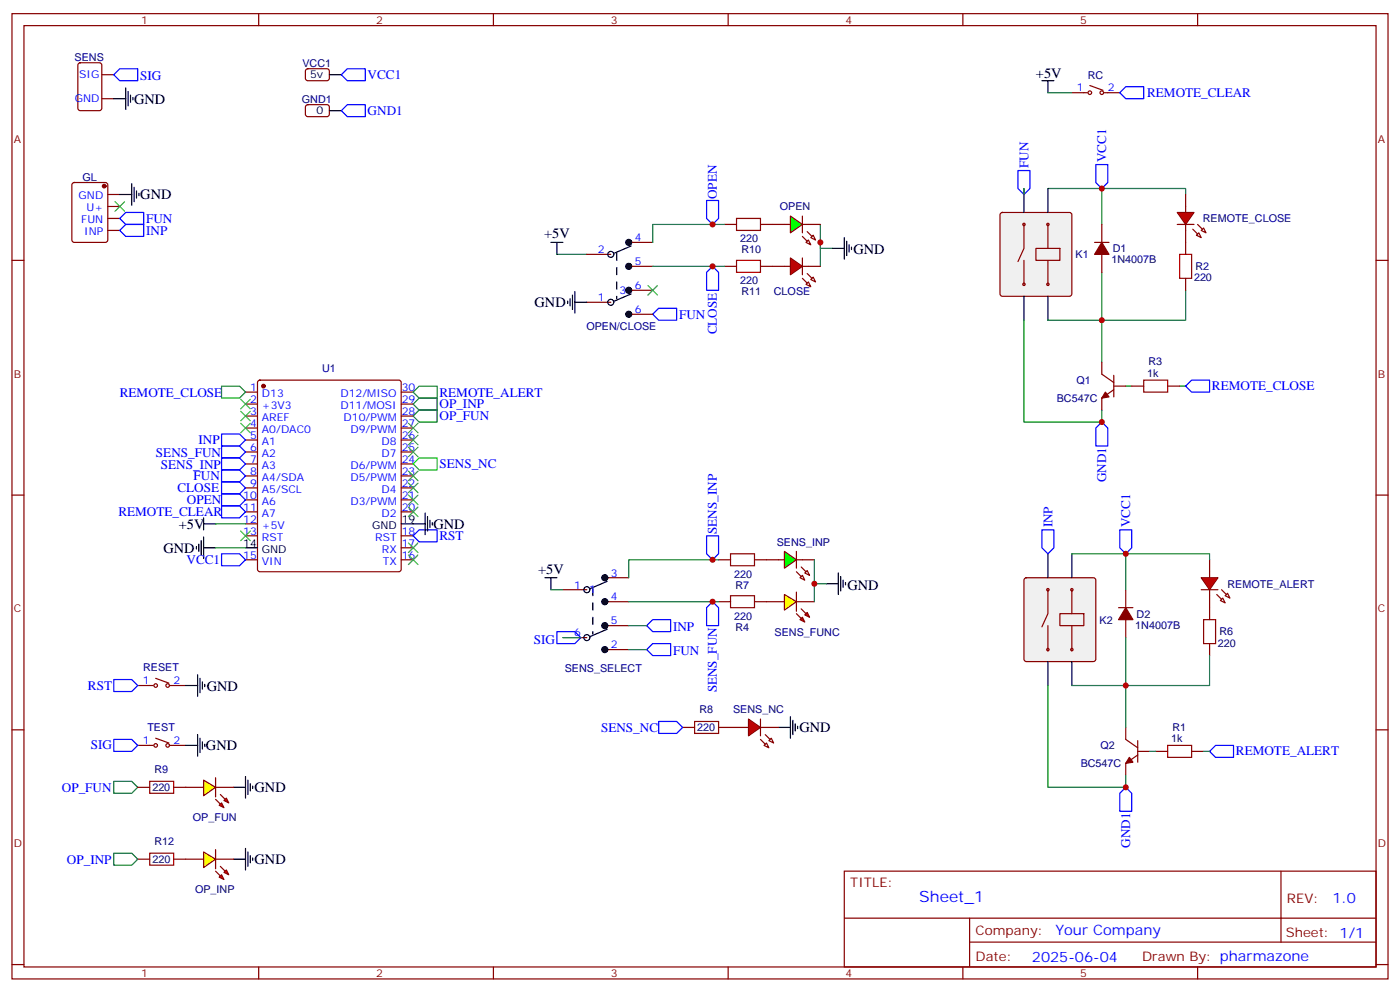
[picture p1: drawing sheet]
<svg xmlns="http://www.w3.org/2000/svg" width="412mm" height="292mm" viewBox="0 0 412 292" stroke-linecap="round" stroke-linejoin="round" font-family="sans-serif">
<g fill="none" stroke="#870000" stroke-width=".35">
<path d="M3.5 4h405.4v284.4h-405.4zM7.1 7.5h398.2v277.3h-398.2zM23.2 18.7l.4-.2h5.7l.6 .4 .1 13-.5 .6-5.9 .1-.6-.5-.1-12.9zM76.2 4v3.5M145.3 4v3.5M214.5 4v3.5M283.6 4v3.5M352.8 4v3.5M30 22h3.5M30 29.1h3.5M21.4 54l.5-.2h9.1l.7 .4v16.5l-.4 .6-9.4 .1-.7-.5v-16.4zM31.7 57.3h3.6"/>
<path d="M3.5 76.7h3.6M31.7 60.8h3.6M31.7 64.3h3.6M31.7 67.9h3.6M405.3 76.7h3.6M72.3 115.5h3.5M72.3 119h3.5M76.1 112.2l.5-.2h40.9l.5 .2 .2 .5v55l-.3 .5-.4 .2h-40.9l-.5-.2-.3-.5v-55zM118.2 115.5h3.5M118.2 119h3.5M72.3 122.6h3.5M72.3 126.1h3.5"/>
<path d="M72.3 129.6h3.5M72.3 133.1h3.5M72.3 136.7h3.5M118.2 122.6h3.5M118.2 126.1h3.5M118.2 129.6h3.5M118.2 133.1h3.5M118.2 136.7h3.5M3.5 145.8h3.6M72.3 140.2h3.5M72.3 143.7h3.5M72.3 147.2h3.5"/>
<path d="M72.3 150.8h3.5M72.3 154.3h3.5M72.3 157.8h3.5M118.2 140.2h3.5M118.2 143.7h3.5M118.2 147.2h3.5M118.2 150.8h3.5M118.2 157.8h3.5M405.3 145.8h3.6M72.3 164.9h3.5M118.2 164.9h3.5M118.2 161.4h3.5"/>
<path d="M3.5 215h3.6M405.3 215h3.6M248.7 256.6h156.6v28.2h-156.6zM377.3 256.6v20.9M248.7 270.5h156.5M285.6 277.5h119.6M285.6 270.5v14.1M3.5 284.1h3.6M76.2 284.8v3.6M145.3 284.8v3.6M214.5 284.8v3.6M283.6 284.8v3.6"/>
<path d="M352.8 284.8v3.6M405.3 284.1h3.6"/>
</g>
<g fill="#870000" stroke="#870000" stroke-width=".35">
<circle cx="30.7" cy="54.8" r=".53"/>
<circle cx="77.6" cy="113.7" r=".53"/>
</g>
<path d="M118.2 154.3h3.5M72.3 161.4h3.5" fill="none" stroke="#000" stroke-width=".35"/>
<path d="M301.9 170.4l.4-.2h19.8l.5 .2 .2 .5v23.3l-.2 .5-.5 .2h-19.8l-.5-.3-.2-.4v-23.3z" fill="#f0f0f0" stroke="#870000" stroke-width=".35"/>
<path d="M308.7 163.1v7.1M315.7 163.1v7.1M308.7 194.9v7M315.7 194.9v7" fill="none" stroke="#000" stroke-width=".35"/>
<g fill="none" stroke="#870000" stroke-width=".35">
<path d="M308.7 173.7v7.1l-1.8 3.8M315.7 173.7v7.1M353.8 173.7h5M356.3 168.4v1.8M356.3 173.7v1.8M359.5 176.9l.7-.7 .7 1.4zM360.9 175.5l.7-.7 .7 1.4zM308.7 184.3v7M312.2 180.8h7.1v3.5h-7.1zM315.7 184.3v7"/>
<circle cx="308.7" cy="173.7" r=".35"/>
<circle cx="315.7" cy="173.7" r=".35"/>
<circle cx="308.7" cy="191.3" r=".35"/>
<circle cx="315.7" cy="191.3" r=".35"/>
</g>
<g fill="#870000" stroke="#870000" stroke-width=".35">
<path d="M358.4 175.1l1.4 1.4z"/>
<path d="M359.8 173.7l1.4 1.4z"/>
</g>
<path d="M353.8 170.2h5l-2.5 3.5z" fill="#f00" stroke="#870000" stroke-width=".35"/>
<g fill="none" stroke="#870000" stroke-width=".35">
<path d="M315.7 27.3h4.6M321 25.2l3.9 1.4M325.3 27.3h4.5M322.4 71.4h4.3M324.6 66.1v5.3M324.6 74.9v5.3M346.8 66.1h4.9M349.2 60.8v1.8M349.2 66.1v1.8M349.2 71.4v3.5M352.4 69.3l.7-.7 .7 1.4zM353.8 67.9l.7-.7 .7 1.4z"/>
<path d="M349.2 82v3.5M324.6 106.7v3.5l3.5 2.5M328.1 113.7h3.5M328.1 114.8l-3.5 2.5v3.5M328.1 110.6v6.3M333.4 113.7h3.5M344 113.7h3.5M329.5 179h4.2M331.6 173.7v5.3M356.3 164.9v3.5M356.3 175.5v7M331.6 182.5v5.3"/>
<path d="M356.3 189.6v3.5M40.6 219.6h4.6M45.9 217.5l3.8 1.4M50.1 219.6h4.6M331.6 214.3v3.5l3.5 2.5M335.1 218.2v6.3M335.1 221.3h3.6M335.1 222.4l-3.5 2.5v3.5M340.4 221.3h3.6M351 221.3h3.5"/>
<circle cx="321" cy="27.3" r=".53"/>
<circle cx="324.6" cy="27.3" r=".53"/>
<circle cx="45.9" cy="219.6" r=".53"/>
<circle cx="49.4" cy="219.6" r=".53"/>
</g>
<g fill="none" stroke="#000" stroke-width=".35">
<path d="M33.5 29.1h3.5M37 25.9v6.3M37.7 27v4.2M38.5 28v2.1M39.2 28.7v.7M59.3 159.2v4.3M60 152.5v3.6M60 158.2v6.3M60 154.3h3.5M57.9 161v.7M58.6 160.3v2.1M60 161.4h3.5"/>
<path d="M54.7 219.6h3.5M58.2 216.4v6.3M58.9 217.5v4.2M59.6 218.5v2.1M60.3 219.2v.7"/>
</g>
<path d="M35.3 20.2h5.3v3.6h-5.3l-1.8-1.8zM35.3 67.9l1.7-1.8h5.3v3.5h-5.3zM37 62.6h5.3v3.5h-5.3l-1.7-1.8zM349.2 113.7l1.8-1.7h5.3v3.5h-5.3zM33.5 217.8h5.3l1.8 1.8-1.8 1.7h-5.3zM356.3 221.3l1.8-1.7h5.3v3.5h-5.3z" fill="none" stroke="#00f" stroke-width=".35"/>
<g fill="none" stroke="#008700" stroke-width=".35">
<path d="M308.7 55.5h15.9v10.6M324.6 55.5h24.6v1.8M301.6 94.3v30h23v-3.5M324.6 80.2v14.1h-15.9M349.2 85.5v8.8h-24.6v12.4M331.6 113.7h1.8M347.5 113.7h1.7M63.5 161.4h8.8M315.7 163.1h15.9v10.6M331.6 163.1h24.7v1.8M331.6 187.8v14.1h-15.9M356.3 193.1v8.8h-24.7v12.4"/>
<path d="M308.7 201.9v30h22.9v-3.5M338.7 221.3h1.7M354.5 221.3h1.8"/>
</g>
<g fill="#870000" stroke="#870000" stroke-width=".35">
<path d="M332.7 223.1l1 1.4-2.1 .4z"/>
<path d="M331.6 179l2.1 3.5h-4.2z"/>
<path d="M324.6 71.4l2.1 3.5h-4.3z"/>
<path d="M325.6 115.5l1.1 1.4-2.1 .4z"/>
<path d="M351.4 67.5l1.4 1.4z"/>
<path d="M352.8 66.1l1.4 1.4z"/>
</g>
<path d="M347.5 74.9h3.5v7.1h-3.5zM336.9 112h7.1v3.5h-7.1zM354.5 182.5h3.6v7.1h-3.6zM344 219.6h7v3.5h-7z" fill="none" stroke="#a10000" stroke-width=".35"/>
<path d="M346.8 62.6h4.9l-2.5 3.5z" fill="#f00" stroke="#870000" stroke-width=".35"/>
<path d="M349.2 57.3v3.5M349.2 67.9v3.5" fill="none" stroke="#870000" stroke-width=".35"/>
<path d="M294.8 62.8l.5-.2h19.7l.5 .2 .2 .5v23.3l-.2 .5-.5 .2h-19.7l-.5-.3-.2-.4v-23.3z" fill="#f0f0f0" stroke="#870000" stroke-width=".35"/>
<g fill="none" stroke="#000" stroke-width=".35">
<path d="M301.6 55.5v7.1M308.7 55.5v7.1M301.6 87.3v7M308.7 87.3v7M160.5 170.2h3.5M162.3 170.2v3.5M178.9 171.2l-5 2.2M178.9 185.3l-5 2.2"/>
<circle cx="172.9" cy="173.7" r=".88"/>
<circle cx="172.9" cy="187.8" r=".88"/>
</g>
<g fill="none" stroke="#870000" stroke-width=".35">
<path d="M301.6 66.1v7.1l-1.7 3.8M301.6 76.7v7M305.2 73.2h7v3.5h-7zM308.7 66.1v7.1M308.7 76.7v7M165.8 173.7h7.1M178.2 177.2h7M178.2 170.2h7M211.7 177.2h3.5M222.2 177.2h3.6M225.8 164.9h3.5M236.4 164.9h3.5"/>
<path d="M165.8 187.8h7.1M178.2 191.3h7M178.2 184.3h7"/>
<circle cx="301.6" cy="66.1" r=".35"/>
<circle cx="308.7" cy="66.1" r=".35"/>
<circle cx="301.6" cy="83.7" r=".35"/>
<circle cx="308.7" cy="83.7" r=".35"/>
</g>
<path d="M299.9 50.2h3.5v5.3l-1.8 1.8-1.7-1.8zM306.9 156.1h3.5v5.3l-1.7 1.7-1.8-1.7zM208.1 179l1.8-1.8 1.8 1.8v5.3h-3.6zM164 186.1h5.3l1.8 1.7-1.8 1.8h-5.3zM192.3 189.6h5.3v3.5h-5.3l-1.8-1.8zM192.3 182.5h5.3v3.6h-5.3l-1.8-1.8z" fill="none" stroke="#00f" stroke-width=".35"/>
<path d="M301.6 55.5v1.8M162.3 173.7h3.5M185.2 177.2h26.5" fill="none" stroke="#008700" stroke-width=".35"/>
<path d="M174.6 173.4v13.4" fill="none" stroke="#000" stroke-width=".35" stroke-dasharray="2.1 2.1"/>
<g fill="#000" stroke="#000" stroke-width=".35">
<circle cx="178.2" cy="177.2" r=".88"/>
<circle cx="178.2" cy="170.2" r=".88"/>
<circle cx="178.2" cy="191.3" r=".88"/>
<circle cx="178.2" cy="184.3" r=".88"/>
</g>
<path d="M215.2 175.5h7v3.5h-7z" fill="none" stroke="#a10000" stroke-width=".35"/>
<path d="M231.1 162.4l3.5 2.5-3.5 2.5z" fill="#0f0" stroke="#870000" stroke-width=".35"/>
<path d="M227.5 66.1h3.6M238.1 66.1h3.6M229.3 164.9h1.8M234.6 162.4v5M234.6 164.9h1.8M235.7 170.2l.7-.7 .7 1.4zM237.1 168.8l.7-.7 .7 1.4zM201.1 214.3h3.5M211.7 214.3h3.5" fill="none" stroke="#870000" stroke-width=".35"/>
<g fill="#870000" stroke="#870000" stroke-width=".35">
<path d="M234.6 168.4l1.4 1.4z"/>
<path d="M236 167l1.4 1.4z"/>
</g>
<path d="M208.1 80.2l1.8-1.7 1.8 1.7v5.3h-3.6zM208.1 157.8h3.6v5.3l-1.8 1.8-1.8-1.8zM194 212.5h5.3l1.8 1.8-1.8 1.7h-5.3z" fill="none" stroke="#00f" stroke-width=".35"/>
<g fill="none" stroke="#000" stroke-width=".35">
<path d="M245.2 73.2h3.5M248.7 70v6.3M249.4 71v4.3M250.1 72.1v2.1M250.8 72.8v.7M243.4 171.9h3.5M246.9 168.8v6.3M247.6 169.8v4.3M248.4 170.9v2.1M249.1 171.6v.7M229.3 214.3h3.5M232.8 211.1v6.4"/>
<path d="M233.5 212.2v4.2M234.2 213.2v2.1M234.9 213.9v.7"/>
</g>
<path d="M241.7 66.1v7.1h3.5M241.7 71.4v7.1M63.5 154.3h8.8M239.9 164.9v7h3.5" fill="none" stroke="#008700" stroke-width=".35"/>
<path d="M204.6 212.5h7.1v3.5h-7.1z" fill="none" stroke="#a10000" stroke-width=".35"/>
<path d="M232.8 63.6l3.6 2.5-3.6 2.5z" fill="#0f0" stroke="#870000" stroke-width=".35"/>
<g fill="none" stroke="#870000" stroke-width=".35">
<path d="M172.9 74.9h7M185.2 78.5h7.1M185.2 71.4h7.1M231.1 66.1h1.7M231.1 78.5h1.7M236.4 63.6v5M236.4 76v4.9M236.4 66.1h1.7M236.4 78.5h1.7M237.4 71.4l.7-.7 .7 1.4zM238.8 70l.7-.7 .7 1.4zM172.9 89h7"/>
<path d="M185.2 92.6h7.1M185.2 85.5h7.1M238.1 83l.7 1.5-1.4-.8zM238.8 82.3l.7-.7 .7 1.4z"/>
</g>
<g fill="#870000" stroke="#870000" stroke-width=".35">
<path d="M236.4 69.6l1.4 1.4z"/>
<path d="M237.8 68.2l1.4 1.4z"/>
<path d="M237.8 80.6l1.4 1.4z"/>
<path d="M236.4 82l1.4 1.4z"/>
</g>
<path d="M192.3 92.6l1.7-1.8h5.3v3.5h-5.3z" fill="none" stroke="#00f" stroke-width=".35"/>
<path d="M164 74.9h8.9" fill="none" stroke="#008700" stroke-width=".35"/>
<g fill="none" stroke="#000" stroke-width=".35">
<path d="M162.3 71.4h3.5M164 71.4v3.5M185.9 72.5l-4.9 2.1M167.2 88.7v.7M167.9 88v2.1M168.6 86.9v4.3M169.3 89h3.6M169.3 85.9v6.3M185.9 86.6l-4.9 2.1"/>
<circle cx="179.9" cy="74.9" r=".88"/>
<circle cx="179.9" cy="89" r=".88"/>
</g>
<path d="M181.7 74.6v13.4" fill="none" stroke="#000" stroke-width=".35" stroke-dasharray="2.1 2.1"/>
<g fill="#000" stroke="#000" stroke-width=".35">
<circle cx="185.2" cy="71.4" r=".88"/>
<circle cx="185.2" cy="78.5" r=".88"/>
<circle cx="185.2" cy="85.5" r=".88"/>
<circle cx="185.2" cy="92.6" r=".88"/>
</g>
<path d="M190.9 84.1l2.8 2.8M193.7 84.1l-2.8 2.8" fill="none" stroke="#3c3" stroke-width=".35"/>
<path d="M232.8 76l3.6 2.5-3.6 2.4z" fill="#f00" stroke="#870000" stroke-width=".35"/>
<g fill="none" stroke="#870000" stroke-width=".35">
<path d="M227.5 78.5h3.6M238.1 78.5h3.6M45.9 199.8l3.8 1.4M40.6 201.9h4.6M50.1 201.9h4.6M40.6 231.9h3.5M51.2 231.9h3.5M40.6 253.1h3.5M51.2 253.1h3.5"/>
<circle cx="45.9" cy="201.9" r=".53"/>
<circle cx="49.4" cy="201.9" r=".53"/>
</g>
<path d="M329.8 27.3l1.8-1.8h5.3v3.6h-5.3zM208.1 59.1h3.6v5.2l-1.8 1.8-1.8-1.8zM65.3 149h5.3l1.7 1.8-1.7 1.7h-5.3zM65.3 142h5.3l1.7 1.7-1.7 1.8h-5.3zM65.3 145.5h5.3l1.7 1.7-1.7 1.8h-5.3zM121.7 157.8l1.8-1.7h5.3v3.5h-5.3zM33.5 200.2h5.3l1.8 1.7-1.8 1.8h-5.3z" fill="none" stroke="#00f" stroke-width=".35"/>
<g fill="none" stroke="#000" stroke-width=".35">
<path d="M306.9 23.8h3.5M308.7 23.8v3.5M121.7 154.3h3.5M125.2 151.1v6.4M125.9 152.2v4.2M126.6 153.2v2.2M127.4 154v.7M58.2 198.8v6.3M58.9 199.8v4.2M54.7 201.9h3.5M59.6 200.9v2.1M60.3 201.6v.7"/>
<path d="M68.8 231.9h3.5M72.3 228.7v6.4M73 229.8v4.2M73.7 230.9v2.1M74.4 231.6v.7M68.8 253.1h3.5M72.3 249.9v6.4M73 251v4.2M73.7 252v2.1M74.4 252.7v.7"/>
</g>
<path d="M308.7 27.3h7" fill="none" stroke="#008700" stroke-width=".35"/>
<path d="M33.5 230.2h5.3l1.8 1.7-1.8 1.8h-5.3zM33.5 251.3h5.3l1.8 1.8-1.8 1.7h-5.3z" fill="none" stroke="#063" stroke-width=".35"/>
<path d="M44.1 230.2h7.1v3.5h-7.1zM44.1 251.3h7.1v3.5h-7.1z" fill="none" stroke="#a10000" stroke-width=".35"/>
<path d="M70.9 121.1l2.8 2.9M73.7 121.1l-2.8 2.9M70.9 156.4l2.8 2.8M73.7 156.4l-2.8 2.8M120.3 159.9l2.8 2.9M123.1 159.9l-2.8 2.9M120.3 163.5l2.8 2.8M123.1 163.5l-2.8 2.8" fill="none" stroke="#3c3" stroke-width=".35"/>
<path d="M60 229.8l3.5 2.1-3.5 2.5z" fill="#ff0" stroke="#870000" stroke-width=".35"/>
<path d="M63.5 229.1v5.6z" fill="#f00" stroke="#870000" stroke-width=".35"/>
<g fill="#870000" stroke="#870000" stroke-width=".35">
<path d="M63.5 235.4l1.4 1.5z"/>
<path d="M64.9 234l1.4 1.4z"/>
</g>
<g fill="#f00" stroke="#870000" stroke-width=".35">
<path d="M64.6 237.2l.7-.7 .7 1.4z"/>
<path d="M66 235.8l.7-.7 .7 1.4z"/>
</g>
<path d="M54.7 231.9h5.3M63.5 231.9h5.3" fill="none" stroke="#870000" stroke-width=".35"/>
<path d="M60 251l3.5 2.1-3.5 2.5z" fill="#ff0" stroke="#870000" stroke-width=".35"/>
<path d="M63.5 250.3v5.6z" fill="#f00" stroke="#870000" stroke-width=".35"/>
<g fill="#870000" stroke="#870000" stroke-width=".35">
<path d="M63.5 256.6l1.4 1.4z"/>
<path d="M64.9 255.2l1.4 1.4z"/>
</g>
<g fill="#f00" stroke="#870000" stroke-width=".35">
<path d="M64.6 258.4l.7-.7 .7 1.4z"/>
<path d="M66 257l.7-.7 .7 1.4z"/>
</g>
<path d="M218.7 214.3h1.8M224 214.3h1.8M224 211.8v4.9M225.1 219.6l.7-.7 .7 1.4zM226.5 218.2l.7-.7 .7 1.4zM54.7 253.1h5.3M63.5 253.1h5.3" fill="none" stroke="#870000" stroke-width=".35"/>
<g fill="#870000" stroke="#870000" stroke-width=".35">
<path d="M225.4 216.4l1.4 1.4z"/>
<path d="M224 217.8l1.4 1.4z"/>
</g>
<path d="M220.5 211.8l3.5 2.5-3.5 2.4z" fill="#f00" stroke="#870000" stroke-width=".35"/>
<path d="M215.2 214.3h3.5M225.8 214.3h3.5" fill="none" stroke="#870000" stroke-width=".35"/>
<path d="M231.1 175.1l3.5 2.1-3.5 2.5z" fill="#ff0" stroke="#870000" stroke-width=".35"/>
<path d="M234.6 174.4v5.7z" fill="#f00" stroke="#870000" stroke-width=".35"/>
<g fill="#870000" stroke="#870000" stroke-width=".35">
<path d="M234.6 180.8l1.4 1.4z"/>
<path d="M236 179.4l1.4 1.4z"/>
</g>
<g fill="#f00" stroke="#870000" stroke-width=".35">
<path d="M235.7 182.5l.7-.7 .7 1.4z"/>
<path d="M237.1 181.1l.7-.7 .7 1.4z"/>
</g>
<path d="M90.2 20.5l.5-.3 5.9 .1 .4 .7-.1 2.3-.6 .5-5.9-.1-.4-.6v-2.1zM90.2 31l.5-.2 5.9 .1 .4 .6-.1 2.4-.6 .5-5.9-.1-.4-.6v-2.2zM213.4 66.1h3.6M213.4 78.5h3.6M224 66.1h3.5M224 78.5h3.5M211.7 164.9h3.5M222.2 164.9h3.6M225.8 177.2h5.3M234.6 177.2h5.3" fill="none" stroke="#870000" stroke-width=".35"/>
<path d="M192.3 78.5h21.1M213.4 66.1h-21.1v5.3M211.7 164.9h-26.5v5.3M239.9 171.9v5.3M165.8 187.8h5.3M185.2 191.3h5.3M185.2 184.3h5.3" fill="none" stroke="#008700" stroke-width=".35"/>
<path d="M217 64.3h7v3.6h-7zM217 76.7h7v3.5h-7zM215.2 163.1h7v3.6h-7z" fill="none" stroke="#a10000" stroke-width=".35"/>
<path d="M97 22h3.5M97 32.6h3.5M35.3 57.3h3.5M38.8 54.1v6.4M39.5 55.2v4.2M40.2 56.2v2.1M40.9 56.9v.7" fill="none" stroke="#000" stroke-width=".35"/>
<path d="M102.3 20.2h5.3v3.6h-5.3l-1.8-1.8zM102.3 30.8h5.3v3.6h-5.3l-1.8-1.8zM322.8 48.5h3.5v5.3l-1.7 1.7-1.8-1.7zM65.3 138.4h5.3l1.7 1.8-1.7 1.8h-5.3zM65.3 134.9h5.3l1.7 1.8-1.7 1.7h-5.3zM65.3 131.4h5.3l1.7 1.7-1.7 1.8h-5.3zM65.3 127.8h5.3l1.7 1.8-1.7 1.8h-5.3zM322.8 126.1l1.8-1.8 1.7 1.8v5.3h-3.5zM329.8 156.1h3.6v5.3l-1.8 1.7-1.8-1.7zM65.3 163.1h5.3l1.7 1.8-1.7 1.8h-5.3zM329.8 233.7l1.8-1.8 1.8 1.8v5.3h-3.6z" fill="none" stroke="#00f" stroke-width=".35"/>
<path d="M65.3 113.7h5.3l1.7 1.8-1.7 1.8h-5.3zM121.7 115.5l1.8-1.8h5.3v3.6h-5.3z" fill="none" stroke="#093" stroke-width=".35"/>
<g fill="none" stroke="#3c3" stroke-width=".35">
<path d="M33.9 59.4l2.8 2.8M36.7 59.4l-2.8 2.8M70.9 117.6l2.8 2.8M73.7 117.6l-2.8 2.8M70.9 124.7l2.8 2.8M73.7 124.7l-2.8 2.8M120.3 124.7l2.8 2.8M120.3 128.2l2.8 2.8M120.3 131.7l2.8 2.8M120.3 138.8l2.8 2.8M123.1 124.7l-2.8 2.8M123.1 128.2l-2.8 2.8"/>
<path d="M123.1 131.7l-2.8 2.8M123.1 138.8l-2.8 2.8M120.3 142.3l2.8 2.8M120.3 145.8l2.8 2.9M120.3 149.4l2.8 2.8M123.1 142.3l-2.8 2.8M123.1 145.8l-2.8 2.9M123.1 149.4l-2.8 2.8"/>
</g>
<path d="M121.7 136.7l1.8-1.8h5.3v3.5h-5.3z" fill="none" stroke="#0c3" stroke-width=".35"/>
<path d="M121.7 119l1.8-1.7h5.3v3.5h-5.3zM121.7 122.6l1.8-1.8h5.3v3.5h-5.3z" fill="none" stroke="#063" stroke-width=".35"/>
<g fill="#c00">
<circle cx="209.9" cy="177.2" r=".88"/>
<circle cx="241.7" cy="71.4" r=".88"/>
<circle cx="331.6" cy="201.9" r=".88"/>
<circle cx="331.6" cy="163.1" r=".88"/>
<circle cx="324.6" cy="55.5" r=".88"/>
<circle cx="324.6" cy="94.3" r=".88"/>
<circle cx="239.9" cy="171.9" r=".88"/>
<circle cx="209.9" cy="164.9" r=".88"/>
<circle cx="209.9" cy="66.1" r=".88"/>
<circle cx="209.9" cy="78.5" r=".88"/>
<circle cx="324.6" cy="124.3" r=".88"/>
<circle cx="331.6" cy="231.9" r=".88"/>
</g>
<text font-size="4.6" fill="#00f" x="270.8" y="265.6">Sheet_1</text>
<g font-size="4.2">
<text x="305.2" y="23.1">+5V</text>
<text x="39.5" y="30.5">GND</text>
<text x="41.3" y="58.8">GND</text>
<text x="160.3" y="70.2">+5V</text>
<text x="251.4" y="74.9">GND</text>
<text x="157.5" y="90.5">GND</text>
<text x="52.7" y="155.7">+5V</text>
<text x="127.7" y="155.8">GND</text>
<text x="48.2" y="162.8">GND</text>
<text x="158.5" y="169">+5V</text>
<text x="249.6" y="173.6">GND</text>
<text x="60.9" y="203.4">GND</text>
<text x="235.5" y="215.7">GND</text>
<text x="60.7" y="221">GND</text>
<text x="75" y="233.4">GND</text>
<text x="75" y="254.6">GND</text>
</g>
<g font-size="4.2" fill="#00f">
<text x="392.5" y="265.9">1.0</text>
<text x="310.9" y="275.4">Your Company</text>
<text x="304" y="283.2">2025-06-04</text>
</g>
<g font-size="3.9" fill="#00f">
<text x="41.3" y="23.5">SIG</text>
<text x="108.3" y="23.3">VCC1</text>
<text x="337.9" y="28.6">REMOTE_CLEAR</text>
<text x="108.3" y="33.9">GND1</text>
<text x="325.9" y="47.8" transform="rotate(-90 325.9 47.8)">VCC1</text>
<text x="302.9" y="49.5" transform="rotate(-90 302.9 49.5)">FUN</text>
<text x="211.2" y="58.7" transform="rotate(-90 211.2 58.7)">OPEN</text>
<text x="43" y="65.7">FUN</text>
<text x="43" y="69.2">INP</text>
<text x="200" y="94.1">FUN</text>
<text x="211.2" y="98.5" transform="rotate(-90 211.2 98.5)">CLOSE</text>
<text x="35.3" y="116.8">REMOTE_CLOSE</text>
<text x="129.5" y="116.8">REMOTE_ALERT</text>
<text x="357" y="114.9">REMOTE_CLOSE</text>
<text x="129.5" y="123.8">OP_FUN</text>
<text x="129.5" y="120.3">OP_INP</text>
<text x="58.5" y="130.8">INP</text>
<text x="45.9" y="134.5">SENS_FUN</text>
<text x="129.5" y="137.9">SENS_NC</text>
<text x="47.4" y="138.1">SENS_INP</text>
<text x="57" y="141.4">FUN</text>
<text x="325.8" y="142.1" transform="rotate(-90 325.8 142.1)">GND1</text>
<text x="52.2" y="145.1">CLOSE</text>
<text x="55.1" y="148.6">OPEN</text>
<text x="34.9" y="152.1">REMOTE_CLEAR</text>
<text x="310" y="155.4" transform="rotate(-90 310 155.4)">INP</text>
<text x="332.9" y="155.4" transform="rotate(-90 332.9 155.4)">VCC1</text>
<text x="129.5" y="159.2">RST</text>
<text x="211.2" y="157.3" transform="rotate(-90 211.2 157.3)">SENS_INP</text>
<text x="54.9" y="166.2">VCC1</text>
<text x="198.3" y="185.8">INP</text>
<text x="157.3" y="189.6">SIG</text>
<text x="198.3" y="192.8">FUN</text>
<text x="25.9" y="203.2">RST</text>
<text x="211.2" y="204" transform="rotate(-90 211.2 204)">SENS_FUN</text>
<text x="177.1" y="215.6">SENS_NC</text>
<text x="26.7" y="220.7">SIG</text>
<text x="364.1" y="222.5">REMOTE_ALERT</text>
<text x="18.2" y="233.2">OP_FUN</text>
<text x="332.9" y="249.7" transform="rotate(-90 332.9 249.7)">GND1</text>
<text x="19.7" y="254.4">OP_INP</text>
</g>
<g font-size="3.9" fill="#800">
<text x="250.5" y="261.2">TITLE:</text>
<text x="379.1" y="265.9">REV:</text>
<text x="287.4" y="275.4">Company:</text>
<text x="378.7" y="276">Sheet: 1/1</text>
<text x="287.4" y="283.1">Date:</text>
<text x="336.4" y="283.2">Drawn By: pharmazone</text>
</g>
<g font-size="3.2" fill="#800">
<text x="41.6" y="7">1</text>
<text x="110.8" y="7">2</text>
<text x="179.9" y="7">3</text>
<text x="249.1" y="7">4</text>
<text x="318.2" y="7">5</text>
<text x="4.1" y="42.1">A</text>
<text x="405.9" y="42.1">A</text>
<text x="4.1" y="111.3">B</text>
<text x="405.9" y="111.3">B</text>
<text x="4.1" y="180.4">C</text>
<text x="405.9" y="180.4">C</text>
<text x="4.1" y="249.6">D</text>
<text x="405.9" y="249.6">D</text>
<text x="41.6" y="287.8">1</text>
<text x="110.8" y="287.8">2</text>
<text x="179.9" y="287.8">3</text>
<text x="249.1" y="287.8">4</text>
<text x="318.2" y="287.8">5</text>
</g>
<g font-size="3.2" fill="#000080">
<text x="22" y="17.9">SENS</text>
<text x="89.1" y="19.6">VCC1</text>
<text x="320.4" y="23.2">RC</text>
<text x="88.9" y="30.2">GND1</text>
<text x="24.3" y="53.2">GL</text>
<text x="229.7" y="62">OPEN</text>
<text x="354.3" y="65.5">REMOTE_CLOSE</text>
<text x="218" y="71.4">220</text>
<text x="218.4" y="74.7">R10</text>
<text x="316.8" y="76.1">K1</text>
<text x="327.4" y="77.6">1N4007B</text>
<text x="327.8" y="74.3">D1</text>
<text x="218" y="83.7">220</text>
<text x="351.7" y="82.9">220</text>
<text x="352.1" y="79.6">R2</text>
<text x="218.4" y="87">R11</text>
<text x="228" y="86.8">CLOSE</text>
<text x="172.7" y="97.3">OPEN/CLOSE</text>
<text x="338.3" y="107.6">R3</text>
<text x="94.9" y="109.6">U1</text>
<text x="317.1" y="113.1">Q1</text>
<text x="337.9" y="110.9">1k</text>
<text x="311.3" y="118.4">BC547C</text>
<text x="228.8" y="160.8">SENS_INP</text>
<text x="216.2" y="170.2">220</text>
<text x="216.6" y="173.4">R7</text>
<text x="361.6" y="173.1">REMOTE_ALERT</text>
<text x="216.2" y="182.5">220</text>
<text x="216.6" y="185.8">R4</text>
<text x="323.9" y="183.7">K2</text>
<text x="334.4" y="185.2">1N4007B</text>
<text x="334.8" y="181.9">D2</text>
<text x="228.2" y="187.2">SENS_FUNC</text>
<text x="358.8" y="190.5">220</text>
<text x="359.2" y="187.2">R6</text>
<text x="42.1" y="197.8">RESET</text>
<text x="166.4" y="197.8">SENS_SELECT</text>
<text x="43.4" y="215.4">TEST</text>
<text x="205.4" y="215.5">220</text>
<text x="206" y="210.2">R8</text>
<text x="215.9" y="210.1">SENS_NC</text>
<text x="345.4" y="215.2">R1</text>
<text x="324.1" y="220.7">Q2</text>
<text x="345" y="218.5">1k</text>
<text x="45.5" y="227.8">R9</text>
<text x="318.3" y="226">BC547C</text>
<text x="44.9" y="233.1">220</text>
<text x="56.8" y="241.9">OP_FUN</text>
<text x="45.5" y="249">R12</text>
<text x="44.9" y="254.3">220</text>
<text x="57.5" y="263.1">OP_INP</text>
</g>
<g font-size="3.2" fill="#00f">
<text x="23.3" y="23.1">SIG</text>
<text x="317.2" y="27">1</text>
<text x="326.3" y="27">2</text>
<text x="22" y="30.1">GND</text>
<text x="23.2" y="58.7">GND</text>
<text x="23.9" y="65.8">FUN</text>
<text x="25.5" y="62.2">U+</text>
<text x="24.8" y="69.3">INP</text>
<text x="187" y="71">4</text>
<text x="176.1" y="74.6">2</text>
<text x="187" y="78.1">5</text>
<text x="176.1" y="88.7">1</text>
<text x="182.5" y="86.6">3</text>
<text x="187" y="85.2">6</text>
<text x="187" y="92.2">6</text>
<text x="73.7" y="115.1">1</text>
<text x="73.7" y="118.7">2</text>
<text x="77.2" y="116.9">D13</text>
<text x="100.3" y="116.9">D12/MISO</text>
<text x="118.4" y="118.7">29</text>
<text x="118.4" y="115.1">30</text>
<text x="73.7" y="122.2">3</text>
<text x="73.7" y="125.7">4</text>
<text x="77.2" y="120.4">+3V3</text>
<text x="77.2" y="124">AREF</text>
<text x="100.3" y="120.4">D11/MOSI</text>
<text x="101.2" y="124">D10/PWM</text>
<text x="118.4" y="125.7">27</text>
<text x="118.4" y="122.2">28</text>
<text x="73.7" y="129.3">5</text>
<text x="77.2" y="127.5">A0/DAC0</text>
<text x="77.2" y="131">A1</text>
<text x="103.2" y="127.5">D9/PWM</text>
<text x="112.4" y="131">D8</text>
<text x="118.4" y="129.3">26</text>
<text x="73.7" y="132.8">6</text>
<text x="73.7" y="136.3">7</text>
<text x="77.2" y="134.5">A2</text>
<text x="112.4" y="134.5">D7</text>
<text x="118.4" y="136.3">24</text>
<text x="118.4" y="132.8">25</text>
<text x="73.7" y="139.8">8</text>
<text x="73.7" y="143.4">9</text>
<text x="77.2" y="138.1">A3</text>
<text x="77.2" y="141.6">A4/SDA</text>
<text x="103.2" y="141.6">D5/PWM</text>
<text x="103.2" y="138.1">D6/PWM</text>
<text x="118.4" y="143.4">22</text>
<text x="118.4" y="139.8">23</text>
<text x="71.6" y="146.9">10</text>
<text x="77.2" y="145.1">A5/SCL</text>
<text x="77.2" y="148.7">A6</text>
<text x="103.2" y="148.7">D3/PWM</text>
<text x="112.4" y="145.1">D4</text>
<text x="118.4" y="146.9">21</text>
<text x="71.6" y="150.4">11</text>
<text x="71.6" y="154">12</text>
<text x="77.2" y="152.2">A7</text>
<text x="77.2" y="155.7">+5V</text>
<text x="112.4" y="152.2">D2</text>
<text x="118.4" y="150.4">20</text>
<text x="71.6" y="157.5">13</text>
<text x="77.2" y="159.2">RST</text>
<text x="110.5" y="159.2">RST</text>
<text x="118.4" y="161">17</text>
<text x="118.4" y="157.5">18</text>
<text x="71.6" y="164.5">15</text>
<text x="77.2" y="166.3">VIN</text>
<text x="112.5" y="162.8">RX</text>
<text x="112.7" y="166.3">TX</text>
<text x="118.4" y="164.5">16</text>
<text x="169.1" y="173.4">1</text>
<text x="179.9" y="169.8">3</text>
<text x="173.6" y="174.8">1</text>
<text x="179.9" y="176.9">4</text>
<text x="179.9" y="183.9">5</text>
<text x="169.1" y="187.5">6</text>
<text x="179.9" y="191">2</text>
<text x="42.1" y="201.6">1</text>
<text x="51.2" y="201.6">2</text>
<text x="42.1" y="219.2">1</text>
<text x="51.2" y="219.2">2</text>
</g>
<g font-size="3.2">
<text x="91.4" y="23.1">5v</text>
<text x="93.2" y="33.7">0</text>
<text x="109.6" y="155.7">GND</text>
<text x="118.4" y="154">19</text>
<text x="71.6" y="161">14</text>
<text x="77.2" y="162.8">GND</text>
</g>
</svg>
